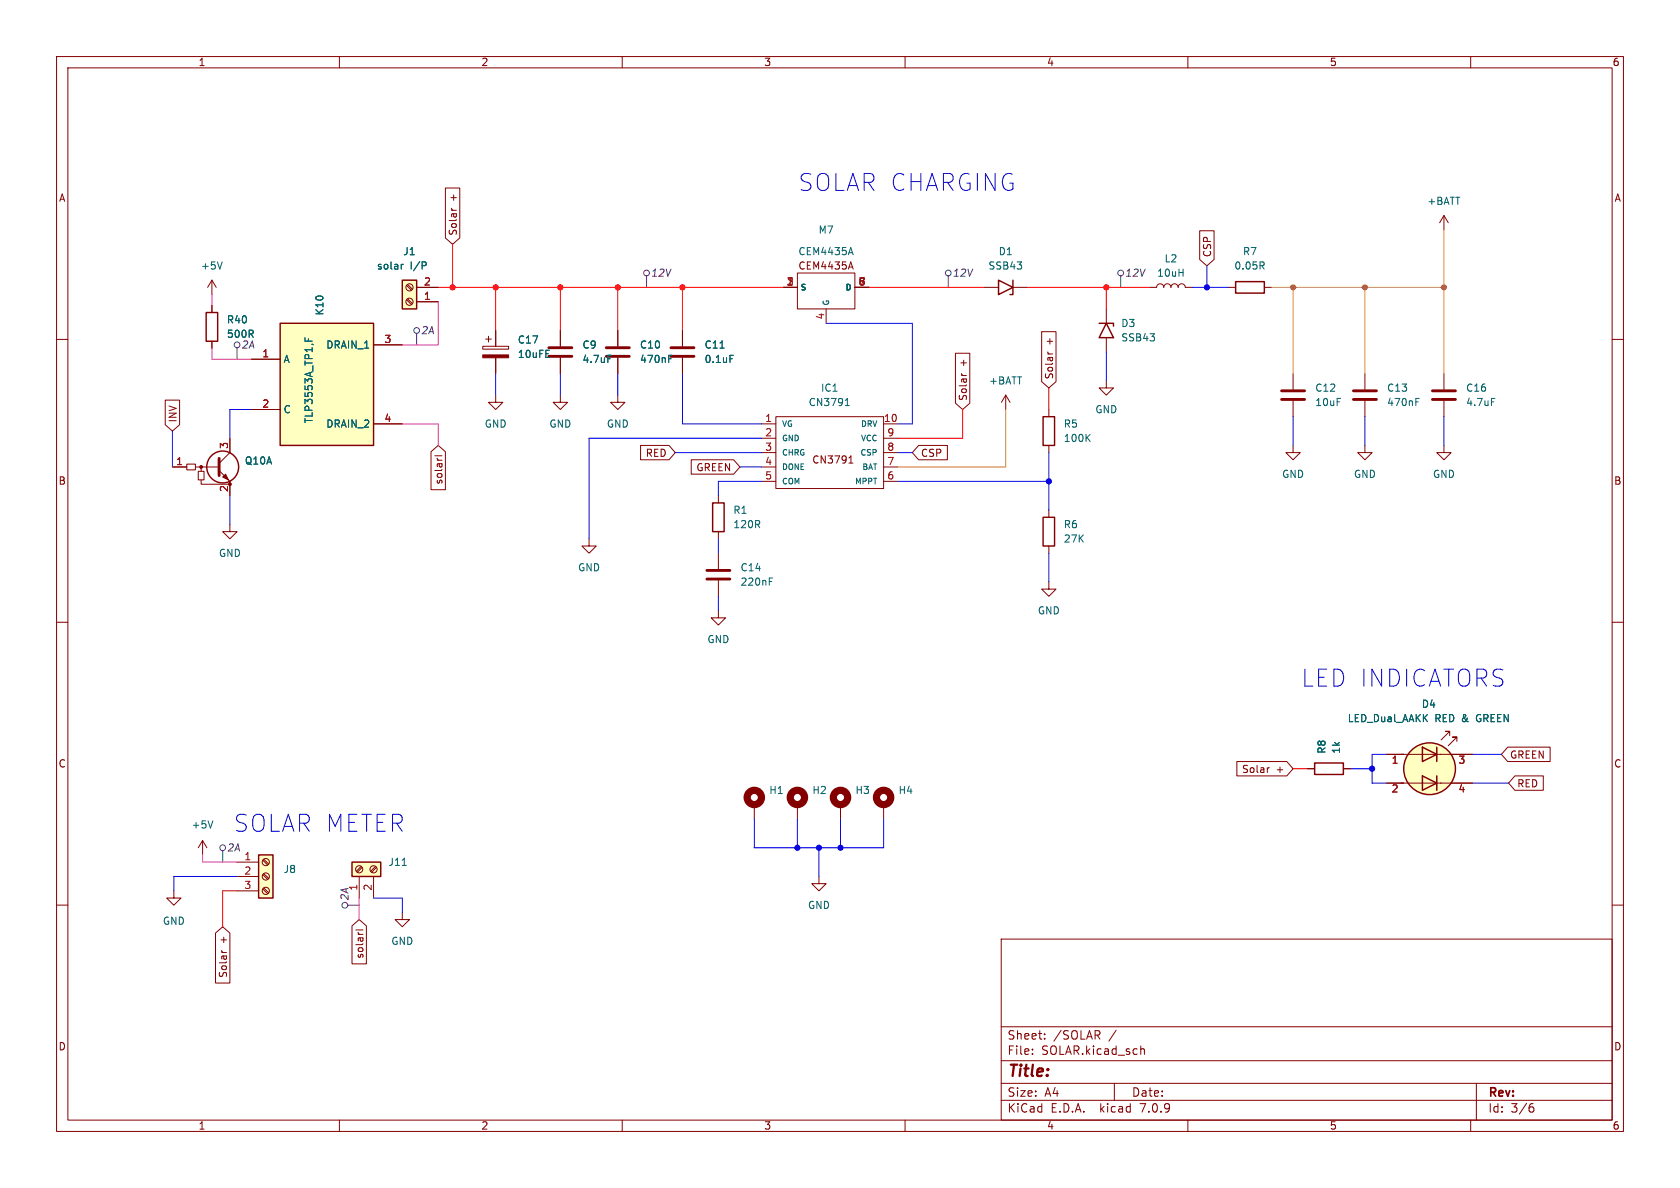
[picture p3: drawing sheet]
<svg xmlns="http://www.w3.org/2000/svg" width="297mm" height="210mm" viewBox="0 0 297 210" stroke-linecap="round" stroke-linejoin="round" font-family="sans-serif">
<g fill="none" stroke="#840000" stroke-width=".18">
<path d="M10 10h277v190h-277zM12 12h273v186h-273zM60 10v2M110 10v2M160 10v2M210 10v2M260 10v2M78.7 33.2h2.6v8.9l-1.3 1.1-1.3-1.1zM79.8 36.8l.1 .3M255.3 38.1v2.5M255.3 38.1l-.8 1.3M255.3 38.1l.7 1.3"/>
<path d="M10 60h2M37.5 49.5l-.8 1.3M37.5 49.5v2.6M37.5 54v1.2M37.5 49.5l.7 1.3M71.9 50.5l.8 .8M71.9 53l.8 .8M72.1 50.3l.8 .8M72.1 52.8l.8 .9M73.7 50.8h3.8M73.7 53.3h3.8M85.9 59.9h1"/>
<path d="M86.4 59.4v1.1M87.6 58.4v2.8M99.1 58.4v2.8M109.2 58.4v2.8M120.6 58.4v2.8M138.4 50.8h2.6M141 48.3h10.1v6.3h-10.1zM146 54.6v2.6M150 47.6l.4-1.3 .4 1.3M150.1 47.2h.6M151.1 50.8h2.6M174 50.8h2.5"/>
<path d="M179.1 50.8h2.5M184.1 58.6h2.6v8.9l-1.3 1.1-1.3-1.1zM195.6 54.6v2.6M195.6 59.7v2.5M203.2 50.8h1.3a.64 .64 0 0 1 .6-.6 .64 .64 0 0 1 .6 .6 .64 .64 0 0 1 .7-.6 .64 .64 0 0 1 .6 .6 .64 .64 0 0 1 .6-.6 .64 .64 0 0 1 .7 .6 .64 .64 0 0 1 .6-.6 .64 .64 0 0 1 .6 .6h1.3M212.1 40.8h2.5v5.1l-1.2 1.1-1.3-1.1zM217.2 50.8h1.2M223.5 50.8h1.3M285 60h2M29.2 70.7h2.6v4.4l-1.3 1.1-1.3-1.1zM37.5 60.3v1.3M40.6 77.5v2.5l-1.9 1.9"/>
<path d="M44.4 63.5h5.1M44.4 72.4h5.1M66 74.9h5.1M66 61h5.1M76.2 79.9l1.3-1.2 1.2 1.2v6.7h-2.5zM85.3 61.2h4.6v.5h-4.6zM87.6 69.9v1.2h1.3l-1.3 1.3-1.2-1.3h1.2M87.6 63.2v2.8M99.1 69.9v1.2h1.2l-1.2 1.3-1.3-1.3h1.3M99.1 63.2v2.8M109.2 69.9v1.2h1.3l-1.3 1.3-1.3-1.3h1.3M109.2 63.2v2.8"/>
<path d="M113.2 78.7h5.1l1.1 1.3-1.1 1.3h-5.1zM120.6 63.2v2.8M134.6 74.9h2.6M134.6 77.5h2.6M137.2 73.7h19v12.7h-19zM156.2 74.9h2.5M156.2 77.5h2.5M162.4 78.7h5.1v2.6h-5.1l-1.1-1.3zM168.9 62.4h2.6v8.9l-1.3 1.1-1.3-1.1zM170 66l.1 .3M177.8 69.9l-.8 1.2M177.8 69.9v2.5"/>
<path d="M177.8 69.9l.8 1.2M185.2 62.2l.1 .3M185.4 72.4v1.3M185.4 78.7v1.3M195.6 67.3v1.3h1.2l-1.2 1.3-1.3-1.3h1.3M228.6 78.7v1.3h1.3l-1.3 1.3-1.3-1.3h1.3M228.6 66v2.8M228.6 70.9v2.8M241.3 78.7v1.3h1.3l-1.3 1.3-1.3-1.3h1.3M241.3 66v2.8M241.3 70.9v2.8M255.3 78.7v1.3h1.2l-1.2 1.3-1.3-1.3h1.3"/>
<path d="M255.3 66v2.8M255.3 70.9v2.8M30.5 82.6h2.5M33 82h1.5v1.1h-1.5zM34.5 82.6h4.1M35.1 83.3h1v1.5h-1zM35.6 84.8v.8h5M35.6 82.6v.7M38.7 83.2l1.9 1.9v2.5M40.6 92.7v1.3h1.3l-1.3 1.3-1.2-1.3h1.2M76.9 80.6h1.2M104.1 95.3v1.2h1.3l-1.3 1.3-1.2-1.3h1.2"/>
<path d="M122.2 81.3h7.5l1.1 1.3-1.1 1.2h-7.5zM127 87.6v1.3M127 94v1.3M127 97.8v2.8M134.6 80h2.6M134.6 82.6h2.6M134.6 85.1h2.6M150.1 81.9h.7M150.2 80.9l.2-.3v1.3M156.2 80h2.5M156.2 82.6h2.5M156.2 85.1h2.5"/>
<path d="M185.4 90.2v1.2M185.4 96.5v1.3M10 110h2M127 108v1.2h1.3l-1.3 1.3-1.3-1.3h1.3M127 102.6v2.8M185.4 102.9v1.2h1.3l-1.3 1.3-1.3-1.3h1.3M285 110h2M218.7 134.6h8.8l1.1 1.3-1.1 1.3h-8.8zM224.4 135.7l-.2 .1M231.1 135.9h1.3M237.5 135.9h1.3M245.1 138.4h15.2"/>
<path d="M245.1 133.4h15.2M256.3 130v-.7h-.8h.8l-1.5 1.5M257.6 131.1v-.8h-.8h.8l-1.6 1.5M266.5 132.1h7.5v2.5h-7.5l-1.1-1.2zM267.8 137.2h5v2.5h-5l-1.1-1.3zM10 160h2M30.7 157.5v1.3h1.3l-1.3 1.2-1.2-1.2h1.2M35.8 148.6l-.7 1.3M35.8 148.6v2.5M35.8 148.6l.8 1.3M41.9 152.4h3.8M41.9 154.9h3.8"/>
<path d="M41.9 157.5h3.8M46.5 157.1l.8 .9M46.5 154.6l.8 .8M46.5 152.1l.8 .8M46.6 157l.9 .8M46.6 154.4l.9 .9M46.6 151.9l.9 .8M63.5 154.9v3.9M63.8 153.2l-.8 .8M64 153.3l-.8 .9M66 154.9v3.9M66.4 153.2l-.9 .8"/>
<path d="M66.5 153.3l-.8 .9M133.3 142.2v2.6M141 142.2v2.6M144.8 154.9v1.3h1.2l-1.2 1.3-1.3-1.3h1.3M148.6 142.2v2.6M156.2 142.2v2.6M285 160h2M38.1 164.9l1.3-1.1 1.2 1.1v8.9h-2.5zM39.2 168l.1 .3M62.2 163.7l1.3-1.1 1.3 1.1v6.7h-2.6zM62.9 164.4h1.3M71.1 161.3v1.3h1.3l-1.3 1.2-1.3-1.2h1.3"/>
<path d="M177 166h108v32h-108zM60 198v2M110 198v2M160 198v2M177 194.5h108M177 191.5h108M177 187.5h108M177 181.5h108M182.5 186.3v.1M182.5 185.5v.1M184.7 183.6v.1M184.7 182.8v.1"/>
<path d="M197 191.5v3M201.7 184.9v1.5M201.7 185.5l.2-.1 .3 .1 .1 .9M210 198v2M260 198v2M261 191.5v6.5M270.6 195.7h.3l.3 .3-.1 .5-.5 .1M271 195.1l-.4 .1"/>
<circle cx="72.4" cy="50.8" r=".63"/>
<circle cx="72.4" cy="53.3" r=".63"/>
<circle cx="47" cy="152.4" r=".63"/>
<circle cx="47" cy="154.9" r=".63"/>
<circle cx="47" cy="157.5" r=".63"/>
<circle cx="63.5" cy="153.7" r=".63"/>
<circle cx="66" cy="153.7" r=".63"/>
</g>
<g fill="none" stroke="#006464" stroke-width=".18">
<path d="M39.3 46.3l-.4 1.3M53.9 59.7v.6M54.5 59.9v.4M71.3 46.7l-.4 .3M75.1 46.3l.3 .2-.1 .3-.2 .2M150.1 44.7h.6M150.4 43.8l.4 1.2M223.1 47l.4 .6M223.4 46.4l.1 .1-.1 .4M107.5 62.8h.6M118.2 63.4h.4M118.2 62.8h.6"/>
<path d="M127.3 61.5h.7M129 62.8h.7M149.4 71.7h.8M149.6 70.7l.2-.3v1.3M192.2 77.3l.5 .7M192.7 76.8l-.7 .7M250.3 70.4h.6M250.3 71h.4M263.7 70.4h.6M136 102.8h.4M136 102.2h.6M37.6 145.1l-.4 1.3"/>
<path d="M71.1 153h.7"/>
</g>
<g fill="none" stroke="#840000" stroke-width=".25">
<path d="M36.4 55.2h2.1v5.1h-2.1zM49.5 57.2h16.5v21.5h-16.5zM71.1 49.5h2.6v5.1h-2.6zM176.5 49.5l2.6 1.3-2.6 1.3zM179.1 49.5v2.6h-.5M194.3 57.2h2.5v.5M195.6 57.2l1.2 2.5h-2.5zM218.4 49.8h5.1v2h-5.1zM184.4 73.7h2v5h-2zM126 88.9h2v5.1h-2zM184.4 91.4h2v5.1h-2zM232.4 134.9h5.1v2h-5.1z"/>
<path d="M251.5 137.2l2.5 1.2-2.5 1.3zM251.5 132.1l2.5 1.3-2.5 1.2zM254 132.1v2.5M254 137.2v2.5M45.7 151.1h2.6v7.7h-2.6zM62.2 152.4h5.1v2.5h-5.1z"/>
<circle cx="39.4" cy="82.5" r="2.82"/>
<circle cx="252.7" cy="135.9" r="4.6"/>
</g>
<g fill="none" stroke="#840000" stroke-width=".51">
<path d="M97 63h4.1M97 61.5h4.1M107.2 63h4.1M107.2 61.5h4.1M118.6 63h4.1M118.6 61.5h4.1M226.6 70.6h4M226.6 69.1h4M239.3 70.6h4M239.3 69.1h4M253.2 70.6h4.1M253.2 69.1h4.1"/>
<path d="M38.7 81v3.1M125 102.4h4M125 100.8h4"/>
</g>
<g fill="none" stroke="#840000" stroke-width="1.3">
<circle cx="133.3" cy="141" r="1.27"/>
<circle cx="141" cy="141" r="1.27"/>
<circle cx="148.6" cy="141" r="1.27"/>
<circle cx="156.2" cy="141" r="1.27"/>
</g>
<g fill="#ffffc2" stroke="#ffffc2" stroke-width=".18">
<path d="M45.7 151.1h2.6v7.7h-2.6z"/>
<path d="M62.2 152.4h5.1v2.5h-5.1z"/>
<path d="M49.5 57.2h16.5v21.5h-16.5z"/>
<path d="M71.1 49.5h2.6v5.1h-2.6z"/>
<circle cx="252.7" cy="135.9" r="4.6"/>
</g>
<g fill="#840000" stroke="#840000" stroke-width=".18">
<path d="M39.4 84.3l.5-.5 .5 1z"/>
<path d="M85.3 62.7h4.6v.5h-4.6z"/>
<circle cx="35.6" cy="82.5" r=".25"/>
<circle cx="40.6" cy="85.6" r=".25"/>
</g>
<g fill="none" stroke="#484848" stroke-width=".18">
<path d="M73.7 58.9v2.1M114.3 48.8v2M167.6 48.8v2M198.1 48.8v2M41.9 61.5v2M39.4 150.4v2M61.5 160h2"/>
<circle cx="73.7" cy="58.4" r=".51"/>
<circle cx="114.3" cy="48.3" r=".51"/>
<circle cx="167.6" cy="48.3" r=".51"/>
<circle cx="198.1" cy="48.3" r=".51"/>
<circle cx="41.9" cy="61" r=".51"/>
<circle cx="39.4" cy="149.9" r=".51"/>
<circle cx="61" cy="160" r=".51"/>
</g>
<g fill="none" stroke="#00f" stroke-width=".18">
<path d="M146 57.2h15.3v17.7h-2.6M210.8 50.8h6.4M213.4 47v3.8M30.5 76.2v6.4M44.4 72.4h-3.8v5.1M87.6 66v3.9M99.1 66v3.9M109.2 66v3.9M120.6 66v8.9h14M134.6 77.5h-30.5v17.8M195.6 62.2v5.1M228.6 73.7v5"/>
<path d="M241.3 73.7v5M255.3 73.7v5M40.6 87.6v5.1M119.4 80h15.2M127 95.3v2.5M130.8 82.6h3.8M134.6 85.1h-7.6v2.5M158.7 85.1h26.7M158.7 80h2.6M185.4 80v10.2M185.4 97.8v5.1M127 105.4v2.6"/>
<path d="M238.8 135.9h3.8M245.1 133.4h-2.5v5h2.5M260.3 138.4h6.4M260.3 133.4h5.1M41.9 154.9h-11.2v2.6M66 158.8h5.1v2.5M133.3 144.8v5.1h22.9v-5.1M141 144.8v5.1M144.8 149.9v5M148.6 144.8v5.1"/>
</g>
<path d="M37.5 52.1v1.9M77.5 53.3v7.7h-6.4M37.5 61.6v1.9h6.9M71.1 74.9h6.4v3.8M35.8 151.1v1.3h6.1M63.5 158.8v3.8" fill="none" stroke="#f0f" stroke-width=".18"/>
<g fill="none" stroke="#f00" stroke-width=".18">
<path d="M77.5 50.8h60.9M80 43.2v7.6M87.6 50.8v7.6M99.1 50.8v7.6M109.2 50.8v7.6M120.6 50.8v7.6M153.7 50.8h20.3M181.6 50.8h21.6M195.6 50.8v3.8M170.2 72.4v5.1h-11.5M185.4 68.6v3.8M228.6 135.9h2.5"/>
<path d="M41.9 157.5h-2.5v6.3"/>
</g>
<path d="M224.8 50.8h30.5M228.6 50.8v15.2M241.3 50.8v15.2M255.3 40.6v25.4M177.8 72.4v10.2h-19.1" fill="none" stroke="#f90" stroke-width=".18"/>
<g fill="#00f" stroke="#00f" stroke-width=".18">
<circle cx="148.6" cy="149.9" r=".46"/>
<circle cx="185.4" cy="85.1" r=".46"/>
<circle cx="242.6" cy="135.9" r=".46"/>
<circle cx="141" cy="149.9" r=".46"/>
<circle cx="144.8" cy="149.9" r=".46"/>
<circle cx="213.4" cy="50.8" r=".46"/>
</g>
<g fill="#f00" stroke="#f00" stroke-width=".18">
<circle cx="120.6" cy="50.8" r=".46"/>
<circle cx="109.2" cy="50.8" r=".46"/>
<circle cx="195.6" cy="50.8" r=".46"/>
<circle cx="99.1" cy="50.8" r=".46"/>
<circle cx="87.6" cy="50.8" r=".46"/>
<circle cx="80" cy="50.8" r=".46"/>
</g>
<g fill="#f90" stroke="#f90" stroke-width=".18">
<circle cx="241.3" cy="50.8" r=".46"/>
<circle cx="228.6" cy="50.8" r=".46"/>
<circle cx="255.3" cy="50.8" r=".46"/>
</g>
<g font-size="4.2" fill="#0000c2">
<text x="141" y="34">SOLAR CHARGING</text>
<text x="229.9" y="121.7">LED INDICATORS</text>
<text x="41.1" y="147.3">SOLAR METER</text>
</g>
<text font-size="2.8" fill="#840000" x="178" y="190.9">Title:</text>
<g font-size="2.1" fill="#840000">
<text x="178" y="184">Sheet:</text>
<text x="186.2" y="184">/SOLAR</text>
<text x="196.1" y="184">/</text>
<text x="178" y="186.7">File:</text>
<text x="184.1" y="186.7">SOLAR.kicad_sch</text>
<text x="178" y="196.9">KiCad</text>
<text x="178" y="194.1">Size:</text>
<text x="184.7" y="194.1">A4</text>
<text x="185.7" y="196.9">E.D.A.</text>
<text x="194.6" y="196.9">kicad</text>
<text x="200" y="194.1">Date:</text>
<text x="201.8" y="196.9">7.0.9</text>
<text x="263" y="194.3">Rev:</text>
<text x="263" y="196.9">Id:</text>
<text x="267.1" y="196.9">3/6</text>
</g>
<g font-size="1.8" fill="#840000">
<text x="35" y="11.9">1</text>
<text x="85" y="11.9">2</text>
<text x="135" y="11.9">3</text>
<text x="185" y="11.9">4</text>
<text x="235" y="11.9">5</text>
<text x="285" y="11.9">6</text>
<text x="10.3" y="35.9">A</text>
<text x="81" y="35.6" transform="rotate(-90 81 35.6)">+</text>
<text x="285.3" y="35.9">A</text>
<text x="81" y="41.8" transform="rotate(-90 81 41.8)">Solar</text>
<text x="140.5" y="47.9">CEM4435A</text>
<text x="214.3" y="45.6" transform="rotate(-90 214.3 45.6)">CSP</text>
<text x="171.1" y="64.8" transform="rotate(-90 171.1 64.8)">+</text>
<text x="186.4" y="61" transform="rotate(-90 186.4 61)">+</text>
<text x="171.1" y="71" transform="rotate(-90 171.1 71)">Solar</text>
<text x="186.4" y="67.2" transform="rotate(-90 186.4 67.2)">Solar</text>
<text x="31.4" y="74.8" transform="rotate(-90 31.4 74.8)">INV</text>
<text x="114.1" y="81">RED</text>
<text x="123" y="83.5">GREEN</text>
<text x="143.5" y="82.2">CN3791</text>
<text x="162.7" y="81">CSP</text>
<text x="10.3" y="85.9">B</text>
<text x="78.4" y="85.8" transform="rotate(-90 78.4 85.8)">solarI</text>
<text x="285.3" y="85.9">B</text>
<text x="10.3" y="135.9">C</text>
<text x="219.5" y="136.8">Solar</text>
<text x="225.6" y="136.8">+</text>
<text x="266.9" y="134.3">GREEN</text>
<text x="285.3" y="135.9">C</text>
<text x="268.1" y="139.4">RED</text>
<text x="40.3" y="166.8" transform="rotate(-90 40.3 166.8)">+</text>
<text x="40.3" y="173" transform="rotate(-90 40.3 173)">Solar</text>
<text x="64.5" y="169.6" transform="rotate(-90 64.5 169.6)">solarI</text>
<text x="10.3" y="185.9">D</text>
<text x="285.3" y="185.9">D</text>
<text x="35" y="199.9">1</text>
<text x="85" y="199.9">2</text>
<text x="135" y="199.9">3</text>
<text x="185" y="199.9">4</text>
<text x="235" y="199.9">5</text>
<text x="285" y="199.9">6</text>
</g>
<g font-size="1.8" fill="#006464">
<text x="144.6" y="41.5">M7</text>
<text x="252.2" y="36.4">+BATT</text>
<text x="35.4" y="47.9">+5V</text>
<text x="66.5" y="47.9">solar</text>
<text x="71.2" y="45.3">J1</text>
<text x="72.5" y="47.9">I/P</text>
<text x="141.1" y="45.3">CEM4435A</text>
<text x="174.6" y="47.9">SSB43</text>
<text x="176.5" y="45.3">D1</text>
<text x="205.8" y="46.6">L2</text>
<text x="218.1" y="47.9">0.05R</text>
<text x="219.6" y="45.3">R7</text>
<text x="204.5" y="49.1">10uH</text>
<text x="40" y="59.9">500R</text>
<text x="40" y="57.4">R40</text>
<text x="57.4" y="55.9" transform="rotate(-90 57.4 55.9)">K10</text>
<text x="198.1" y="58">D3</text>
<text x="50" y="64.4">A</text>
<text x="57.6" y="61.8">DRAIN_1</text>
<text x="91.4" y="60.9">C17</text>
<text x="91.4" y="63.5">10uFE</text>
<text x="102.9" y="61.8">C9</text>
<text x="102.9" y="64.4">4.7uF</text>
<text x="113" y="64.4">470nF</text>
<text x="113" y="61.8">C10</text>
<text x="124.5" y="61.8">C11</text>
<text x="124.5" y="64.4">0.1uF</text>
<text x="198.1" y="60.6">SSB43</text>
<text x="142.9" y="72">CN3791</text>
<text x="145" y="69.4">IC1</text>
<text x="174.8" y="68.2">+BATT</text>
<text x="232.4" y="69.4">C12</text>
<text x="232.4" y="72">10uF</text>
<text x="245.1" y="72">470nF</text>
<text x="245.1" y="69.4">C13</text>
<text x="259.1" y="69.4">C16</text>
<text x="259.1" y="72">4.7uF</text>
<text x="50" y="73.3">C</text>
<text x="55.5" y="74.9" transform="rotate(-90 55.5 74.9)">TLP3553A_TP1,F</text>
<text x="57.6" y="75.8">DRAIN_2</text>
<text x="85.6" y="75.8">GND</text>
<text x="97" y="75.8">GND</text>
<text x="107.2" y="75.8">GND</text>
<text x="188" y="75.8">R5</text>
<text x="193.5" y="73.3">GND</text>
<text x="43.2" y="82.3">Q10A</text>
<text x="188" y="78.3">100K</text>
<text x="226.6" y="84.7">GND</text>
<text x="239.3" y="84.7">GND</text>
<text x="253.2" y="84.7">GND</text>
<text x="129.5" y="91">R1</text>
<text x="129.5" y="93.6">120R</text>
<text x="188" y="93.6">R6</text>
<text x="38.6" y="98.7">GND</text>
<text x="102.1" y="101.2">GND</text>
<text x="130.8" y="101.2">C14</text>
<text x="188" y="96.1">27K</text>
<text x="130.8" y="103.7">220nF</text>
<text x="125" y="113.9">GND</text>
<text x="183.4" y="108.8">GND</text>
<text x="251.3" y="125.3">D4</text>
<text x="238.2" y="127.9">LED_Dual_AAKK</text>
<text x="253.7" y="127.9">RED &amp;</text>
<text x="261.3" y="127.9">GREEN</text>
<text x="234.5" y="133.3" transform="rotate(-90 234.5 133.3)">R8</text>
<text x="237.1" y="133.3" transform="rotate(-90 237.1 133.3)">1k</text>
<text x="135.9" y="140.6">H1</text>
<text x="143.5" y="140.6">H2</text>
<text x="151.1" y="140.6">H3</text>
<text x="158.8" y="140.6">H4</text>
<text x="33.8" y="146.7">+5V</text>
<text x="50" y="154.5">J8</text>
<text x="68.6" y="153.3">J11</text>
<text x="142.7" y="160.9">GND</text>
<text x="28.7" y="163.7">GND</text>
<text x="69.1" y="167.2">GND</text>
</g>
<g font-size="1.8" fill="#a90000">
<text x="74.9" y="53.1">1</text>
<text x="74.9" y="50.5">2</text>
<text x="139" y="50.5">1</text>
<text x="151.7" y="50.5">7</text>
<text x="145.8" y="56.6" transform="rotate(-90 145.8 56.6)">4</text>
<text x="46.3" y="63.2">1</text>
<text x="67.9" y="60.7">3</text>
<text x="46.3" y="72.1">2</text>
<text x="67.9" y="74.7">4</text>
<text x="135.2" y="74.7">1</text>
<text x="135.2" y="77.2">2</text>
<text x="156.2" y="74.7">10</text>
<text x="156.8" y="77.2">9</text>
<text x="31" y="82.3">1</text>
<text x="40.4" y="79.4" transform="rotate(-90 40.4 79.4)">3</text>
<text x="135.2" y="79.8">3</text>
<text x="135.2" y="82.3">4</text>
<text x="156.8" y="82.3">7</text>
<text x="156.8" y="79.8">8</text>
<text x="40.4" y="87.1" transform="rotate(-90 40.4 87.1)">2</text>
<text x="135.2" y="84.8">5</text>
<text x="156.8" y="84.8">6</text>
<text x="245.9" y="135.3">1</text>
<text x="257.7" y="135.3">3</text>
<text x="245.9" y="140.4">2</text>
<text x="257.7" y="140.4">4</text>
<text x="43.1" y="152.1">1</text>
<text x="43.1" y="154.7">2</text>
<text x="43.1" y="157.2">3</text>
<text x="63.2" y="157.6" transform="rotate(-90 63.2 157.6)">1</text>
<text x="65.8" y="157.6" transform="rotate(-90 65.8 157.6)">2</text>
</g>
<g font-size="1.8" fill="#484848">
<text x="115" y="49.1">12V</text>
<text x="168.3" y="49.1">12V</text>
<text x="198.8" y="49.1">12V</text>
<text x="74.4" y="59.3">2A</text>
<text x="42.6" y="61.8">2A</text>
<text x="40.1" y="150.7">2A</text>
<text x="61.8" y="159.3" transform="rotate(-90 61.8 159.3)">2A</text>
</g>
<g font-size="1.4" fill="#006464">
<text x="141.5" y="51.5">S</text>
<text x="149.4" y="51.5">D</text>
<text x="146.8" y="54.1" transform="rotate(-90 146.8 54.1)">G</text>
<text x="138.2" y="75.7">VG</text>
<text x="152.1" y="75.7">DRV</text>
<text x="138.2" y="78.2">GND</text>
<text x="138.2" y="80.7">CHRG</text>
<text x="138.2" y="83.3">DONE</text>
<text x="152" y="80.7">CSP</text>
<text x="152.1" y="78.2">VCC</text>
<text x="152.3" y="83.3">BAT</text>
<text x="138.2" y="85.8">COM</text>
<text x="151" y="85.8">MPPT</text>
</g>
</svg>
